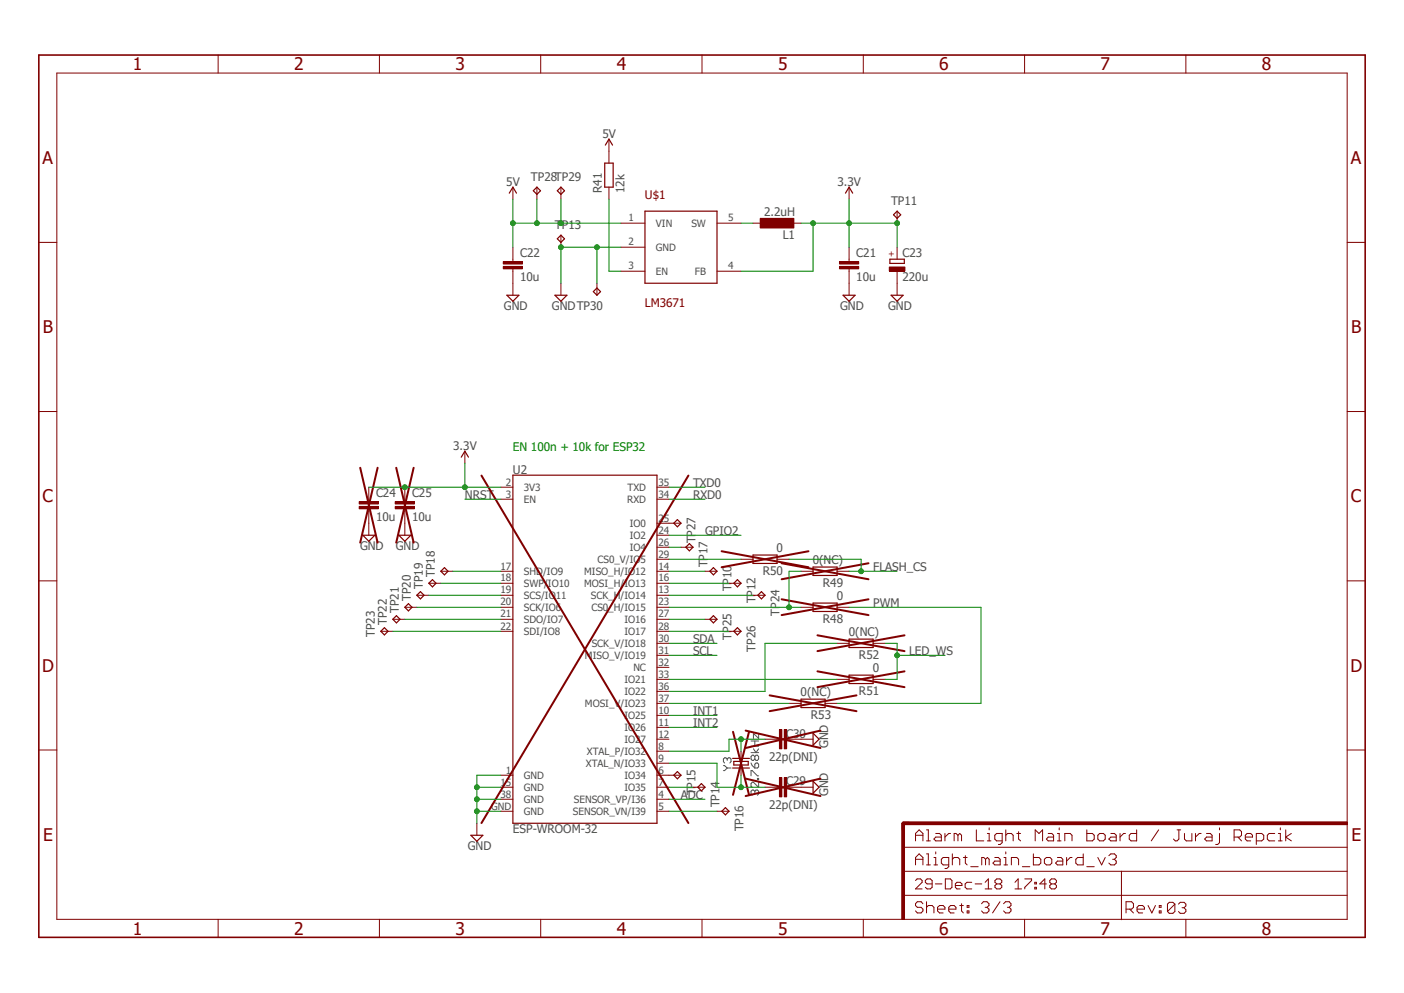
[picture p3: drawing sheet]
<svg xmlns="http://www.w3.org/2000/svg" width="297mm" height="210mm" viewBox="0 0 297 210" stroke-linecap="round" stroke-linejoin="round" font-family="sans-serif">
<path d="M7.9 11.3l281.2 187.3M289.1 11.3l-281.2 187.3" fill="none" stroke="#fff" stroke-width=".21"/>
<g fill="none" stroke="#505050" stroke-width=".21">
<path d="M158.9 159.2h1.6M158.9 157.8h1.6M158.9 156.7h1.6M159.4 158.4l.5 .8 .6-.8M159.7 156.7v1.1M160.5 155.1v1.1l-1.1-1.1v1.1M153 161.9h.3l.5 .5M153.8 160.5l-.3-.2h-.2l-.3 .2v.6l.3 .3M153.8 162.4l-.5 .6h-.3M153.8 162.4h.8M153.8 160.5l.3-.2h.3l.2 .2v.6l-.2 .3M153.8 160.5v.3"/>
<path d="M158.9 164.1v-1.1h.2l1.1 1.1h.3M158.9 161.4l.2 .5 .6 .5M159.7 167.3l-.3-.2h-.3l-.2 .2v.6l.2 .3M159.7 160l-.3-.3h-.3l-.2 .3v.5l.2 .3h.3l.3-.3M159.7 167.3l.2-.2h.3l.3 .2v.6l-.3 .3M159.7 160v.5M159.7 167.3v.3M159.7 160l.2-.3h.3l.3 .3v.5l-.3 .3h-.3l-.2-.3M159.9 161.4h.3l.3 .2v.6l-.3 .2h-.5v-.8zM160.2 164.6h.3v.3h-.3zM160.5 165.4v1.1l-1.1-1.1h-.3l-.2 .3v.6l.2 .2"/>
</g>
<path d="M190.8 174.1h.5v20.3h-.5z" fill-rule="evenodd" fill="#800000"/>
<path d="M190.8 174.1h.5v20.3h-.5z" fill="none" stroke="#800000" stroke-width=".21"/>
<path d="M191 173.8h94v.6h-94z" fill-rule="evenodd" fill="#800000"/>
<g fill="none" stroke="#800000" stroke-width=".21">
<path d="M12 15.5h273v178.9h-273zM46.1 11.6v3.9M80.3 11.6v3.9M114.4 11.6v3.9M148.5 11.6v3.9M182.6 11.6v3.9M216.7 11.6v3.9M250.9 11.6v3.9M8.2 51.3h3.8M131.4 47.2h5M131.4 52.3h5M131.4 57.4h5"/>
<path d="M151.7 47.2h5.1M151.7 57.4h5.1M179.6 54.8v.5M179.6 56.9v.5M285 51.3h3.8M8.2 87h3.8M285 87h3.8M8.2 122.9h3.8M285 122.9h3.8M8.2 158.6h3.8M285 158.6h3.8M191 173.8h94v.6h-94z"/>
<path d="M191.1 179.2h93.9M193.7 177.8v-1.5l.7-.8 .8 .8v1.5M193.7 176.7h1.5M196 175.5h.4v2.3M196 177.8h.8M198 176.3h.8l.3 .4v1.1h-1.1l-.4-.3 .4-.5h1.1M199.9 176.3v1.5M201.1 176.3h-.4l-.8 .7M202.6 176.7l.4-.4 .4 .4v1.1M202.6 176.7l-.4-.4h-.4v1.5M202.6 176.7v1.1M206.5 175.5v2.3h1.6"/>
<path d="M208.9 176.3h.4v1.5M208.9 177.8h.7M209.3 175.1v.4M212 177.8h-1.2l-.4-.3v-.8l.4-.4h1.2v1.9l-.4 .4h-.4M212.8 175.5v2.3M212.8 176.7l.3-.4h.9l.3 .4v1.1M215.1 176.3h.8M215.5 175.9v1.6l.4 .3M219 177.8v-2.3l.8 .8 .8-.8v2.3M221.7 176.3h.8l.4 .4v1.1h-1.2l-.3-.3 .3-.5h1.2M223.7 177.8h.8M223.7 176.3h.4v1.5"/>
<path d="M224.1 175.1v.4M225.3 177.8v-1.5h1.1l.4 .4v1.1M229.9 175.5v2.3h1.2l.4-.3v-.8l-.4-.4h-1.2M232.2 176.7l.4-.4h.8l.4 .4v.8l-.4 .3h-.8l-.4-.3zM235 176.3h.8l.3 .4v1.1h-1.1l-.4-.3 .4-.5h1.1M236.9 176.3v1.5M238.1 176.3h-.4l-.8 .7M240.5 175.5v2.3h-1.2l-.4-.3v-.8l.4-.4h1.2M245.1 175.5l-1.6 2.3M249 175.5h.8M249.4 175.5v2l-.4 .3h-.4l-.4-.3M250.6 176.3v1.2l.4 .3h1.1v-1.5"/>
<path d="M252.9 176.3v1.5M254.1 176.3h-.4l-.8 .7M255.2 176.3h.8l.4 .4v1.1h-1.2l-.4-.3 .4-.5h1.2M258 176.3v1.9l-.4 .4h-.4M258 175.1v.4M261.1 177h1.2l.3-.3v-.8l-.3-.4h-1.2v2.3M261.9 177l.7 .8M263.4 177h1.6v-.3l-.4-.4h-.8l-.4 .4v.8l.4 .3h.8M265.8 177.8h1.1l.4-.3v-.8l-.4-.4h-1.1v2.3M269.7 176.3h-1.2l-.4 .4v.8l.4 .3h1.2M270.4 177.8h.8M270.4 176.3h.4v1.5"/>
<path d="M270.8 175.1v.4M272 175.5v2.3M273.2 176.3l-1.2 .7 1.2 .8M46.1 194.4v3.8M80.3 194.4v3.8M114.4 194.4v3.8M148.5 194.4v3.8M182.6 194.4v3.8M191.1 189.4h93.9M191.1 184.3h93.9M193.7 182.9v-1.5l.7-.8 .8 .8v1.5M193.7 181.7h1.5"/>
<path d="M193.7 186.2l.3-.3h.7l.4 .3v.4l-1.4 1.4h1.4M195.2 191.1l-.3-.4h-.8l-.4 .4v.4l.4 .4h.8l.3 .4v.4l-.3 .4h-.8l-.4-.4M196 180.6h.4v2.3M196 182.9h.8M196 190.7v2.4M196 191.9l.4-.4h.8l.4 .4v1.2M197.2 186.9h-1.1l-.4-.3v-.4l.4-.3h.7l.4 .3v1.5l-.4 .3h-.7l-.4-.3M197.6 182.9h.7M197.6 181.4h.4v1.5M197.9 186.9h1.4M198 180.2v.4M198.3 192.3h1.6v-.4l-.4-.4h-.7l-.5 .4v.8l.5 .4h.7"/>
<path d="M200 185.9h1l.4 .3v1.5l-.4 .3h-1zM200.7 182.9h-1.2l-.4-.4v-.8l.4-.3h1.2v1.9l-.4 .4h-.4M200.7 192.3h1.5v-.4l-.4-.4h-.7l-.4 .4v.8l.4 .4h.7M201.5 181.7l.3-.3h.8l.4 .3v1.2M201.5 180.6v2.3M202.1 187.3h1.4v-.4l-.4-.3h-.7l-.3 .3v.8l.3 .3h.7M203 191.5h.8M203.4 191.1v1.6l.4 .4M203.8 181.4h.8M204.2 181v1.5l.4 .4M204.6 191.5h.4v.4h-.4zM204.6 192.7h.4v.4h-.4z"/>
<path d="M205.4 183.3h1.5M205.6 186.6h-1l-.4 .3v.8l.4 .3h1M206.3 186.9h1.4M207.6 191.1l.4-.4h.8l.4 .4v.4l-.4 .4M208.4 188h1.4M208.4 186.6l.7-.7v2.1M208.4 191.9h.4M208.5 181.7l-.4-.3h-.4v1.5M208.5 181.7v1.2M208.5 181.7l.4-.3 .4 .3v1.2M208.8 191.9l.4 .4v.4l-.4 .4h-.8l-.4-.4M210.4 181.4h.8l.4 .3v1.2h-1.2l-.3-.4 .3-.4h1.2"/>
<path d="M210.9 186.9l-.4 .4v.4l.4 .3h.6l.4-.3v-.4l-.4-.4M210.9 186.9l-.4-.3v-.4l.4-.3h.6l.4 .3v.4l-.4 .3M210.9 186.9h.6M211.5 190.7l-1.5 2.4M212.3 191.1l.4-.4h.8l.4 .4v.4l-.4 .4M212.4 182.9h.7M212.4 181.4h.4v1.5M212.8 180.2v.4M213.1 191.9h.4M213.5 191.9l.4 .4v.4l-.4 .4h-.8l-.4-.4M214 182.9v-1.5h1.1l.4 .3v1.2M214.7 188h1.4"/>
<path d="M214.7 186.6l.7-.7v2.1M216.3 183.3h1.5M216.7 194.4v3.8M216.8 185.9h1.4v.3l-1.4 1.5v.3M218.6 180.6v2.3h1.2l.4-.4v-.8l-.4-.3h-1.2M218.9 187.7h.3v.3h-.3zM218.9 186.6h.3v.3h-.3zM220.9 181.7l.5-.3h.7l.4 .3v.8l-.4 .4h-.7l-.5-.4zM221.4 186.9h-1.4l1-1v2.1M222.4 186.9l-.3 .4v.4l.3 .3h.7l.4-.3v-.4l-.4-.4M222.4 186.9l-.3-.3v-.4l.3-.3h.7l.4 .3v.4l-.4 .3M222.4 186.9h.7"/>
<path d="M223.7 181.4h.8l.3 .3v1.2h-1.1l-.4-.4 .4-.4h1.1M225.6 181.4v1.5M226.8 181.4h-.4l-.8 .7M229.2 180.6v2.3h-1.2l-.4-.4v-.8l.4-.3h1.2M229.9 183.3h1.6M232.2 181.4l.8 1.5 .8-1.5M234.6 181l.4-.4h.8l.3 .4v.4l-.3 .3M235.4 181.7h.4M235.8 181.7l.3 .4v.4l-.3 .4h-.8l-.4-.4M237.2 184.3v10.2M238.2 192.3h1.2l.4-.4v-.8l-.4-.4h-1.2v2.4M239 192.3l.8 .8"/>
<path d="M240.5 192.3h1.6v-.4l-.4-.4h-.8l-.4 .4v.8l.4 .4h.8M242.9 191.5l.8 1.6 .7-1.6M245.2 191.5h.4v.4h-.4zM245.2 192.7h.4v.4h-.4zM248.5 191.2l-.4-.4h-.7l-.4 .4v1.6M248.5 191.2v1.6l-.4 .4h-.7l-.4-.4M248.5 191.2l-1.5 1.6M249.3 191.2l.4-.4h.8l.4 .4v.4l-.4 .4M250.1 192h.4M250.5 192l.4 .4v.4l-.4 .4h-.8l-.4-.4M250.9 194.4v3.8"/>
</g>
<path d="M192.3 174.1h-1.2v1.3" fill="none" stroke="#800000" stroke-width=".64"/>
<path d="M8.2 11.6h280.6v186.6h-280.6z" fill="none" stroke="#800000" stroke-width=".34"/>
<path d="M136.4 44.7h15.3v15.2h-15.3z" fill="none" stroke="#800000" stroke-width=".25"/>
<path d="M177.6 56.3h4.1v.6h-4.1z" fill-rule="evenodd" fill="#800000"/>
<path d="M177.6 56.3h4.1v.6h-4.1z" fill="none" stroke="#800000" stroke-width=".21"/>
<path d="M177.6 55.3h4.1v.5h-4.1z" fill-rule="evenodd" fill="#800000"/>
<path d="M108.5 54.8v.5M108.5 56.9v.5M177.6 55.3h4.1v.5h-4.1zM179.6 52.3v2.5M179.6 57.4v5" fill="none" stroke="#800000" stroke-width=".21"/>
<path d="M178.4 62.4h2.5l-1.3 1.3z" fill="none" stroke="#800000" stroke-width=".25"/>
<path d="M106.5 56.3h4v.6h-4z" fill-rule="evenodd" fill="#800000"/>
<path d="M106.5 56.3h4v.6h-4z" fill="none" stroke="#800000" stroke-width=".21"/>
<path d="M106.5 55.3h4v.5h-4z" fill-rule="evenodd" fill="#800000"/>
<path d="M128.8 32v2.5M128.8 39.6v2.5M106.5 55.3h4v.5h-4zM108.5 52.3v2.5M108.5 57.4v5M118.7 59.9v2.5" fill="none" stroke="#800000" stroke-width=".21"/>
<path d="M127.9 34.5h1.8v5.1h-1.8zM107.2 62.4h2.6l-1.3 1.3zM117.4 62.4h2.5l-1.2 1.3z" fill="none" stroke="#800000" stroke-width=".25"/>
<path d="M160.8 46.2h7.1v2h-7.1z" fill-rule="evenodd" fill="#800000"/>
<path d="M159.3 47.2h2.5M160.8 46.2h7.1v2h-7.1zM166.9 47.2h2.6" fill="none" stroke="#800000" stroke-width=".21"/>
<path d="M188.3 54.8h3v.9h-3z" fill="none" stroke="#800000" stroke-width=".25"/>
<path d="M188.1 56.5h3.3v.8h-3.3z" fill-rule="evenodd" fill="#800000"/>
<g fill="none" stroke="#800000" stroke-width=".21">
<path d="M118.7 49.7v2.6M188.1 56.5h3.3v.8h-3.3zM189.8 44.7v2.5M189.8 52.3v2.5M189.8 57.4v5M78 105.6v.5M78 107.6v.5M106 103h2.5M106 105.6h2.5M139 103h2.5M139 105.6h2.5M139 118.3h2.5"/>
<path d="M139 115.7h2.5M139 110.7h2.5M139 113.2h2.5M106 125.9h2.5M106 120.8h2.5M106 123.4h2.5M106 133.5h2.5M106 131h2.5M106 128.4h2.5M139 125.9h2.5M139 120.8h2.5M139 123.4h2.5"/>
<path d="M139 138.6h2.5M139 136.1h2.5M139 133.5h2.5M139 131h2.5M139 128.4h2.5M139 158.9h2.5M139 151.3h2.5M139 153.8h2.5M139 156.3h2.5M139 148.8h2.5M139 146.2h2.5M139 143.7h2.5"/>
<path d="M139 141.1h2.5M100.9 174.1v2.6M106 164h2.5M106 169h2.5M106 171.6h2.5M106 166.5h2.5M139 164h2.5M139 169h2.5M139 171.6h2.5M139 166.5h2.5M139 161.4h2.5"/>
</g>
<path d="M117.9 50.5l.8-.8 .7 .8-.7 .8zM189 45.4l.8-.7 .7 .7-.7 .8zM188.5 62.4h2.6l-1.3 1.3zM108.5 100.5h30.5v73.6h-30.5zM99.6 176.7h2.6l-1.3 1.2z" fill="none" stroke="#800000" stroke-width=".25"/>
<path d="M101.9 100.6l43.7 73.5M145.6 100.6l-43.7 73.5" fill="none" stroke="#800000" stroke-width=".42"/>
<path d="M76 107.1h4.1v.5h-4.1z" fill-rule="evenodd" fill="#800000"/>
<path d="M76 107.1h4.1v.5h-4.1z" fill="none" stroke="#800000" stroke-width=".21"/>
<path d="M76 106.1h4.1v.5h-4.1z" fill-rule="evenodd" fill="#800000"/>
<path d="M76 106.1h4.1v.5h-4.1zM78 103v2.6M78 108.1v2.6M85.6 105.6v.5M85.6 107.6v.5" fill="none" stroke="#800000" stroke-width=".21"/>
<path d="M76.2 98.9l3.7 15.9M79.9 98.9l-3.7 15.9" fill="none" stroke="#800000" stroke-width=".42"/>
<path d="M83.6 107.1h4.1v.5h-4.1z" fill-rule="evenodd" fill="#800000"/>
<path d="M83.6 107.1h4.1v.5h-4.1z" fill="none" stroke="#800000" stroke-width=".21"/>
<path d="M83.6 106.1h4.1v.5h-4.1z" fill-rule="evenodd" fill="#800000"/>
<path d="M78 110.7v2.5M83.6 106.1h4.1v.5h-4.1zM85.6 103v2.6M85.6 108.1v2.6M156.8 158.9v1.5M156.8 162.4v1.6M164.4 166.5h.5M166.4 166.5h.5" fill="none" stroke="#800000" stroke-width=".21"/>
<path d="M83.8 98.9l3.7 15.9M87.5 98.9l-3.7 15.9M155.1 154.8l3.4 13.3M158.5 154.8l-3.4 13.3" fill="none" stroke="#800000" stroke-width=".42"/>
<path d="M76.8 113.2h2.5l-1.3 1.3zM155 160.4h3.5M155 162.4h3.5M155.2 161h3.1v.8h-3.1z" fill="none" stroke="#800000" stroke-width=".25"/>
<path d="M165.9 164.5h.5v4h-.5z" fill-rule="evenodd" fill="#800000"/>
<path d="M165.9 164.5h.5v4h-.5z" fill="none" stroke="#800000" stroke-width=".21"/>
<path d="M164.9 164.5h.5v4h-.5z" fill-rule="evenodd" fill="#800000"/>
<path d="M164.4 156.3h.5M166.4 156.3h.5M161.8 166.5h2.6M164.9 164.5h.5v4h-.5zM166.9 166.5h2.6" fill="none" stroke="#800000" stroke-width=".21"/>
<path d="M157.7 164.7l15.9 3.7M173.6 164.7l-15.9 3.7" fill="none" stroke="#800000" stroke-width=".42"/>
<path d="M165.9 154.3h.5v4.1h-.5z" fill-rule="evenodd" fill="#800000"/>
<path d="M165.9 154.3h.5v4.1h-.5z" fill="none" stroke="#800000" stroke-width=".21"/>
<path d="M164.9 154.3h.5v4.1h-.5z" fill-rule="evenodd" fill="#800000"/>
<g fill="none" stroke="#800000" stroke-width=".21">
<path d="M108.5 39.6v2.5M113.6 39.6v2.5M118.7 39.6v2.5M128.8 29.4v2.6M179.6 39.6v2.5M126.3 59.9v2.5M98.3 95.4v2.6M85.6 110.7v2.5M141.5 110.7h2.6M144.1 115.7h2.5M156.8 118.3h2.5M164.4 118.3h2.5"/>
<path d="M80.6 133.5h2.5M83.1 131h2.5M85.6 128.4h2.6M88.2 125.9h2.5M90.7 123.4h2.6M93.3 120.8h2.5M149.1 120.8h2.6M149.1 131h2.6M154.2 123.4h2.6M154.2 133.5h2.6M159.3 125.9h2.5M169.5 128.4h2.5"/>
<path d="M169.5 120.8h2.5M177.1 128.4h2.5M177.1 120.8h2.5M177.1 136.1h2.5M184.7 136.1h2.5M161.8 156.3h2.6M164.9 154.3h.5v4.1h-.5zM166.9 156.3h5.1M166.9 148.8h2.6M174.5 148.8h2.6M177.1 143.7h2.5M184.7 143.7h2.5"/>
<path d="M141.5 164h2.6M146.6 166.5h2.5M151.7 171.6h2.5M169.5 166.5h2.5"/>
</g>
<g fill="none" stroke="#800000" stroke-width=".42">
<path d="M152.7 116.6l18.3 3.4M165.4 119.1l18.3 3.4M171 116.6l-18.3 3.4M183.7 119.1l-18.3 3.4M165.4 126.7l18.3 3.4M172.9 134.4l18.4 3.3M183.7 126.7l-18.3 3.4M191.3 134.4l-18.4 3.3M157.7 154.5l15.9 3.7M162.8 147.1l18.4 3.3M172.9 142l18.4 3.3M173.6 154.5l-15.9 3.7"/>
<path d="M181.2 147.1l-18.4 3.3M191.3 142l-18.4 3.3"/>
</g>
<g fill="none" stroke="#800000" stroke-width=".25">
<path d="M128.1 30.7l.7-1.3 .8 1.3M107.7 40.9l.8-1.3 .8 1.3M112.8 40.3l.8-.7 .7 .7-.7 .8zM117.9 40.3l.8-.7 .7 .7-.7 .8zM178.9 40.9l.7-1.3 .8 1.3M125.5 61.7l.8-.8 .7 .8-.7 .7zM97.6 96.7l.7-1.3 .8 1.3M84.4 113.2h2.5l-1.3 1.3zM142.5 110.7l.8-.8 .8 .8-.8 .7zM145.8 115l.8 .7-.8 .8-.7-.8zM159.3 117.4h5.1v1.8h-5.1zM172 119.9h5.1v1.8h-5.1z"/>
<path d="M81.3 132.8l.8 .7-.8 .8-.7-.8zM83.1 131l.8-.8 .7 .8-.7 .7zM85.6 128.4l.8-.7 .8 .7-.8 .8zM88.2 125.9l.7-.8 .8 .8-.8 .8zM90.7 123.4l.8-.8 .7 .8-.7 .7zM94 120.1l.8 .7-.8 .8-.7-.8zM150.9 120.1l.8 .7-.8 .8-.7-.8zM150.9 130.2l.8 .8-.8 .7-.7-.7zM156 122.6l.8 .8-.8 .7-.8-.7zM156 132.8l.8 .7-.8 .8-.8-.8zM161.1 125.1l.7 .8-.7 .8-.8-.8zM172 127.6h5.1v1.7h-5.1z"/>
<path d="M179.6 135.2h5.1v1.7h-5.1zM169.5 147.9h5v1.7h-5zM172 155.1l1.3 1.2-1.3 1.3zM179.6 142.8h5.1v1.8h-5.1zM143.3 163.2l.8 .8-.8 .7-.8-.7zM148.4 165.7l.7 .8-.7 .8-.8-.8zM153.5 170.8l.7 .8-.7 .7-.8-.7zM172 165.2l1.3 1.3-1.3 1.3z"/>
</g>
<path d="M131.4 52.3h-12.7v7.6" fill="none" stroke="#008000" stroke-width=".21"/>
<circle cx="118.7" cy="52.3" r=".51" fill="#008000"/>
<g fill="none" stroke="#008000" stroke-width=".21">
<path d="M126.3 52.3v7.6"/>
<circle cx="118.7" cy="52.3" r=".51"/>
</g>
<circle cx="126.3" cy="52.3" r=".51" fill="#008000"/>
<g fill="none" stroke="#008000" stroke-width=".21">
<path d="M100.9 169h5.1M106 166.5h-5.1v5.1h5.1"/>
<circle cx="126.3" cy="52.3" r=".51"/>
</g>
<circle cx="100.9" cy="169" r=".51" fill="#008000"/>
<g fill="none" stroke="#008000" stroke-width=".21">
<path d="M106 164h-5.1v2.5"/>
<circle cx="100.9" cy="169" r=".51"/>
</g>
<circle cx="100.9" cy="166.5" r=".51" fill="#008000"/>
<g fill="none" stroke="#008000" stroke-width=".21">
<path d="M100.9 171.6v2.5"/>
<circle cx="100.9" cy="166.5" r=".51"/>
</g>
<circle cx="100.9" cy="171.6" r=".51" fill="#008000"/>
<g fill="none" stroke="#008000" stroke-width=".21">
<path d="M128.8 42.1v15.3h2.6M156.8 47.2h2.5M98.3 105.6h7.7M141.5 105.6h7.6M141.5 103h7.6M141.5 113.2h15.3M156.8 156.3v2.6M161.8 156.3h-7.6v2.6h-12.7"/>
<circle cx="100.9" cy="171.6" r=".51"/>
</g>
<circle cx="156.8" cy="156.3" r=".51" fill="#008000"/>
<g fill="none" stroke="#008000" stroke-width=".21">
<path d="M141.5 161.4h10.2v5.1h10.1M156.8 164v2.5"/>
<circle cx="156.8" cy="156.3" r=".51"/>
</g>
<circle cx="156.8" cy="166.5" r=".51" fill="#008000"/>
<g fill="none" stroke="#008000" stroke-width=".21">
<path d="M141.5 136.1h10.2M141.5 138.6h10.2M141.5 128.4h28M169.5 120.8h-2.6v7.6M141.5 169h7.6"/>
<circle cx="156.8" cy="166.5" r=".51"/>
</g>
<circle cx="166.9" cy="128.4" r=".51" fill="#008000"/>
<g fill="none" stroke="#008000" stroke-width=".21">
<path d="M166.9 118.3h15.3v2.5M179.6 128.4h27.9v20.4h-30.4M179.6 120.8h10.2"/>
<circle cx="166.9" cy="128.4" r=".51"/>
</g>
<circle cx="182.2" cy="120.8" r=".51" fill="#008000"/>
<g fill="none" stroke="#008000" stroke-width=".21">
<path d="M141.5 118.3h15.3M187.2 136.1h2.6v7.6h-2.6M189.8 138.6h10.1M141.5 143.7h35.6"/>
<circle cx="182.2" cy="120.8" r=".51"/>
</g>
<circle cx="189.8" cy="138.6" r=".51" fill="#008000"/>
<g fill="none" stroke="#008000" stroke-width=".21">
<path d="M108.5 42.1v10.2M108.5 47.2h22.9M141.5 115.7h2.6M83.1 133.5h22.9M85.6 131h20.4M88.2 128.4h17.8M90.7 125.9h15.3M93.3 123.4h12.7M95.8 120.8h10.2M177.1 136.1h-15.3v10.1h-20.3M141.5 148.8h25.4M141.5 153.8h10.2"/>
<path d="M141.5 151.3h10.2M141.5 166.5h5.1M141.5 171.6h10.2"/>
<circle cx="189.8" cy="138.6" r=".51"/>
</g>
<circle cx="108.5" cy="47.2" r=".51" fill="#008000"/>
<g fill="none" stroke="#008000" stroke-width=".21">
<path d="M113.6 42.1v5.1"/>
<circle cx="108.5" cy="47.2" r=".51"/>
</g>
<circle cx="113.6" cy="47.2" r=".51" fill="#008000"/>
<g fill="none" stroke="#008000" stroke-width=".21">
<path d="M118.7 42.1v5.1"/>
<circle cx="113.6" cy="47.2" r=".51"/>
</g>
<circle cx="118.7" cy="47.2" r=".51" fill="#008000"/>
<g fill="none" stroke="#008000" stroke-width=".21">
<path d="M179.6 52.3v-5.1h-7.6v10.2h-15.2"/>
<circle cx="118.7" cy="47.2" r=".51"/>
</g>
<circle cx="179.6" cy="47.2" r=".51" fill="#008000"/>
<g fill="none" stroke="#008000" stroke-width=".21">
<path d="M169.5 47.2h2.5"/>
<circle cx="179.6" cy="47.2" r=".51"/>
</g>
<circle cx="172" cy="47.2" r=".51" fill="#008000"/>
<g fill="none" stroke="#008000" stroke-width=".21">
<path d="M179.6 47.2h10.2v5.1"/>
<circle cx="172" cy="47.2" r=".51"/>
</g>
<circle cx="189.8" cy="47.2" r=".51" fill="#008000"/>
<g fill="none" stroke="#008000" stroke-width=".21">
<path d="M179.6 42.1v5.1M98.3 98v5M78 103h28"/>
<circle cx="189.8" cy="47.2" r=".51"/>
</g>
<circle cx="98.3" cy="103" r=".51" fill="#008000"/>
<circle cx="98.3" cy="103" r=".51" fill="none" stroke="#008000" stroke-width=".21"/>
<circle cx="85.6" cy="103" r=".51" fill="#008000"/>
<g fill="none" stroke="#008000" stroke-width=".21">
<path d="M141.5 120.8h7.6M141.5 123.4h12.7M141.5 125.9h17.8M141.5 131h7.6M141.5 133.5h12.7"/>
<circle cx="85.6" cy="103" r=".51"/>
</g>
<g font-size="3.7" fill="#800000">
<text x="28.1" y="14.9">1</text>
<text x="62.2" y="14.9">2</text>
<text x="96.4" y="14.9">3</text>
<text x="130.5" y="14.9">4</text>
<text x="164.6" y="14.9">5</text>
<text x="198.7" y="14.9">6</text>
<text x="232.8" y="14.9">7</text>
<text x="267" y="14.9">8</text>
<text x="9" y="34.7">A</text>
<text x="285.8" y="34.7">A</text>
<text x="9.1" y="70.5">B</text>
<text x="285.8" y="70.5">B</text>
<text x="9" y="106.3">C</text>
<text x="285.8" y="106.3">C</text>
<text x="8.9" y="142.1">D</text>
<text x="285.7" y="142.1">D</text>
<text x="9.1" y="177.8">E</text>
<text x="285.9" y="177.8">E</text>
<text x="28.1" y="197.7">1</text>
<text x="62.2" y="197.7">2</text>
<text x="96.4" y="197.7">3</text>
<text x="130.5" y="197.7">4</text>
<text x="164.6" y="197.7">5</text>
<text x="198.7" y="197.7">6</text>
<text x="232.8" y="197.7">7</text>
<text x="266.9" y="197.7">8</text>
</g>
<g font-size="2.5" fill="#505050">
<text x="127.4" y="29.2">5V</text>
<text x="107.1" y="39.3">5V</text>
<text x="112.3" y="38.3">TP28TP29</text>
<text x="127.3" y="40.9" transform="rotate(-90 127.3 40.9)">R41</text>
<text x="132.1" y="40.9" transform="rotate(-90 132.1 40.9)">12k</text>
<text x="177.2" y="39.3">3.3V</text>
<text x="161.6" y="45.7">2.2uH</text>
<text x="188.5" y="43.4">TP11</text>
<text x="117.4" y="48.5">TP13</text>
<text x="165.6" y="50.5">L1</text>
<text x="110" y="59.5">10u</text>
<text x="110" y="54.4">C22</text>
<text x="181.1" y="59.5">10u</text>
<text x="181.1" y="54.4">C21</text>
<text x="190.9" y="59.4">220u</text>
<text x="190.9" y="54.3">C23</text>
<text x="106.6" y="65.6">GND</text>
<text x="116.8" y="65.6">GNDTP30</text>
<text x="177.7" y="65.6">GND</text>
<text x="187.9" y="65.6">GND</text>
<text x="95.9" y="95.2">3.3V</text>
<text x="108.5" y="100.2">U2</text>
<text x="79.5" y="105.2">C24</text>
<text x="87.2" y="105.2">C25</text>
<text x="98.3" y="105.6">NRST</text>
<text x="146.6" y="105.6">RXD0</text>
<text x="146.6" y="103">TXD0</text>
<text x="79.5" y="110.3">10u</text>
<text x="87.2" y="110.3">10u</text>
<text x="149.1" y="113.2">GPIO2</text>
<text x="76.2" y="116.4">GND</text>
<text x="83.7" y="116.4">GND</text>
<text x="147.1" y="114.9" transform="rotate(-90 147.1 114.9)">TP27</text>
<text x="164.3" y="116.8">0</text>
<text x="171.9" y="119.3">0(NC)</text>
<text x="89.5" y="124.6" transform="rotate(-90 89.5 124.6)">TP19</text>
<text x="92" y="122.1" transform="rotate(-90 92 122.1)">TP18</text>
<text x="149.7" y="120" transform="rotate(-90 149.7 120)">TP17</text>
<text x="154.7" y="125.1" transform="rotate(-90 154.7 125.1)">TP10</text>
<text x="161.4" y="121.5">R50</text>
<text x="174.1" y="124.1">R49</text>
<text x="184.7" y="120.8">FLASH_CS</text>
<text x="84.4" y="129.7" transform="rotate(-90 84.4 129.7)">TP21</text>
<text x="86.9" y="127.2" transform="rotate(-90 86.9 127.2)">TP20</text>
<text x="159.8" y="127.6" transform="rotate(-90 159.8 127.6)">TP12</text>
<text x="164.9" y="130.2" transform="rotate(-90 164.9 130.2)">TP24</text>
<text x="174.1" y="131.7">R48</text>
<text x="177" y="126.9">0</text>
<text x="184.7" y="128.4">PWM</text>
<text x="79.3" y="134.8" transform="rotate(-90 79.3 134.8)">TP23</text>
<text x="81.8" y="132.3" transform="rotate(-90 81.8 132.3)">TP22</text>
<text x="146.6" y="136.1">SDA</text>
<text x="154.7" y="135.3" transform="rotate(-90 154.7 135.3)">TP25</text>
<text x="159.8" y="137.8" transform="rotate(-90 159.8 137.8)">TP26</text>
<text x="179.5" y="134.5">0(NC)</text>
<text x="146.6" y="138.6">SCL</text>
<text x="181.7" y="139.3">R52</text>
<text x="184.6" y="142.2">0</text>
<text x="192.3" y="138.6">LED_WS</text>
<text x="169.4" y="147.2">0(NC)</text>
<text x="181.7" y="146.9">R51</text>
<text x="146.6" y="153.8">INT2</text>
<text x="146.6" y="151.3">INT1</text>
<text x="171.5" y="152">R53</text>
<text x="162.7" y="161">22p(DNI)</text>
<text x="166.3" y="156">C30</text>
<text x="175.2" y="158.2" transform="rotate(-90 175.2 158.2)">GND</text>
<text x="166.3" y="166.1">C29</text>
<text x="144.1" y="169">ADC</text>
<text x="147.1" y="168.2" transform="rotate(-90 147.1 168.2)">TP15</text>
<text x="152.2" y="170.8" transform="rotate(-90 152.2 170.8)">TP14</text>
<text x="162.7" y="171.2">22p(DNI)</text>
<text x="175.2" y="168.4" transform="rotate(-90 175.2 168.4)">GND</text>
<text x="99" y="179.8">GND</text>
<text x="108.5" y="176.2">ESP-WROOM-32</text>
<text x="157.3" y="175.9" transform="rotate(-90 157.3 175.9)">TP16</text>
</g>
<g font-size="2.5" fill="#800000">
<text x="136.4" y="42.1">U$1</text>
<text x="136.4" y="65">LM3671</text>
</g>
<text font-size="2.5" fill="#008000" x="108.5" y="95.4">EN 100n + 10k for ESP32</text>
<g font-size="2.1" fill="#505050">
<text x="133" y="46.8">1</text>
<text x="138.8" y="48">VIN</text>
<text x="146.3" y="48">SW</text>
<text x="154" y="46.8">5</text>
<text x="133" y="51.9">2</text>
<text x="138.8" y="53">GND</text>
<text x="133" y="57">3</text>
<text x="138.8" y="58.1">EN</text>
<text x="147" y="58.1">FB</text>
<text x="154" y="57">4</text>
<text x="107" y="102.7">2</text>
<text x="107" y="105.2">3</text>
<text x="110.8" y="103.8">3V3</text>
<text x="110.8" y="106.3">EN</text>
<text x="132.7" y="106.3">RXD</text>
<text x="132.8" y="103.8">TXD</text>
<text x="139.3" y="102.7">35</text>
<text x="139.3" y="105.2">34</text>
<text x="133.2" y="111.4">IO0</text>
<text x="133.2" y="114">IO2</text>
<text x="139.3" y="110.3">25</text>
<text x="139.3" y="112.9">24</text>
<text x="126.4" y="119">CS0_V/IO5</text>
<text x="133.2" y="116.5">IO4</text>
<text x="139.3" y="117.9">29</text>
<text x="139.3" y="115.4">26</text>
<text x="105.9" y="120.5">17</text>
<text x="105.9" y="123">18</text>
<text x="105.9" y="125.5">19</text>
<text x="110.8" y="121.6">SHD/IO9</text>
<text x="110.8" y="124.1">SWP/IO10</text>
<text x="123.6" y="121.6">MISO_H/IO12</text>
<text x="123.6" y="124.1">MOSI_H/IO13</text>
<text x="139.3" y="125.5">13</text>
<text x="139.3" y="120.5">14</text>
<text x="139.3" y="123">16</text>
<text x="105.9" y="130.6">21</text>
<text x="105.9" y="128.1">20</text>
<text x="110.8" y="126.7">SCS/IO11</text>
<text x="110.8" y="131.7">SDO/IO7</text>
<text x="110.8" y="129.2">SCK/IO6</text>
<text x="125" y="126.7">SCK_H/IO14</text>
<text x="125.1" y="129.2">CS0_H/IO15</text>
<text x="132.1" y="131.7">IO16</text>
<text x="139.3" y="130.6">27</text>
<text x="139.3" y="128.1">23</text>
<text x="105.9" y="133.1">22</text>
<text x="110.8" y="134.3">SDI/IO8</text>
<text x="125.2" y="136.8">SCK_V/IO18</text>
<text x="132.1" y="134.3">IO17</text>
<text x="139.3" y="135.7">30</text>
<text x="139.3" y="133.1">28</text>
<text x="123.7" y="139.4">MISO_V/IO19</text>
<text x="134" y="141.9">NC</text>
<text x="139.3" y="143.3">33</text>
<text x="139.3" y="140.8">32</text>
<text x="139.3" y="138.2">31</text>
<text x="123.7" y="149.5">MOSI_V/IO23</text>
<text x="132.1" y="147">IO22</text>
<text x="132.1" y="144.4">IO21</text>
<text x="139.3" y="148.4">37</text>
<text x="139.3" y="145.8">36</text>
<text x="132.1" y="152.1">IO25</text>
<text x="132.1" y="154.6">IO26</text>
<text x="139.3" y="150.9">10</text>
<text x="139.3" y="153.5">11</text>
<text x="139.3" y="156">12</text>
<text x="124.2" y="159.6">XTAL_P/IO32</text>
<text x="132.1" y="157.1">IO27</text>
<text x="139.3" y="158.5">8</text>
<text x="139.3" y="161.1">9</text>
<text x="105.9" y="166.2">15</text>
<text x="107" y="163.6">1</text>
<text x="110.8" y="164.7">GND</text>
<text x="110.8" y="167.3">GND</text>
<text x="124" y="162.2">XTAL_N/IO33</text>
<text x="132.1" y="164.7">IO34</text>
<text x="132.1" y="167.3">IO35</text>
<text x="139.3" y="163.6">6</text>
<text x="139.3" y="166.2">7</text>
<text x="103.9" y="171.2">GND</text>
<text x="105.9" y="168.7">38</text>
<text x="110.8" y="169.8">GND</text>
<text x="110.8" y="172.3">GND</text>
<text x="121.2" y="172.3">SENSOR_VN/I39</text>
<text x="121.4" y="169.8">SENSOR_VP/I36</text>
<text x="139.3" y="168.7">4</text>
<text x="139.3" y="171.2">5</text>
</g>
<text font-size="1.8" fill="#800000" x="189.2" y="54.4" transform="rotate(-90 189.2 54.4)">+</text>
</svg>
